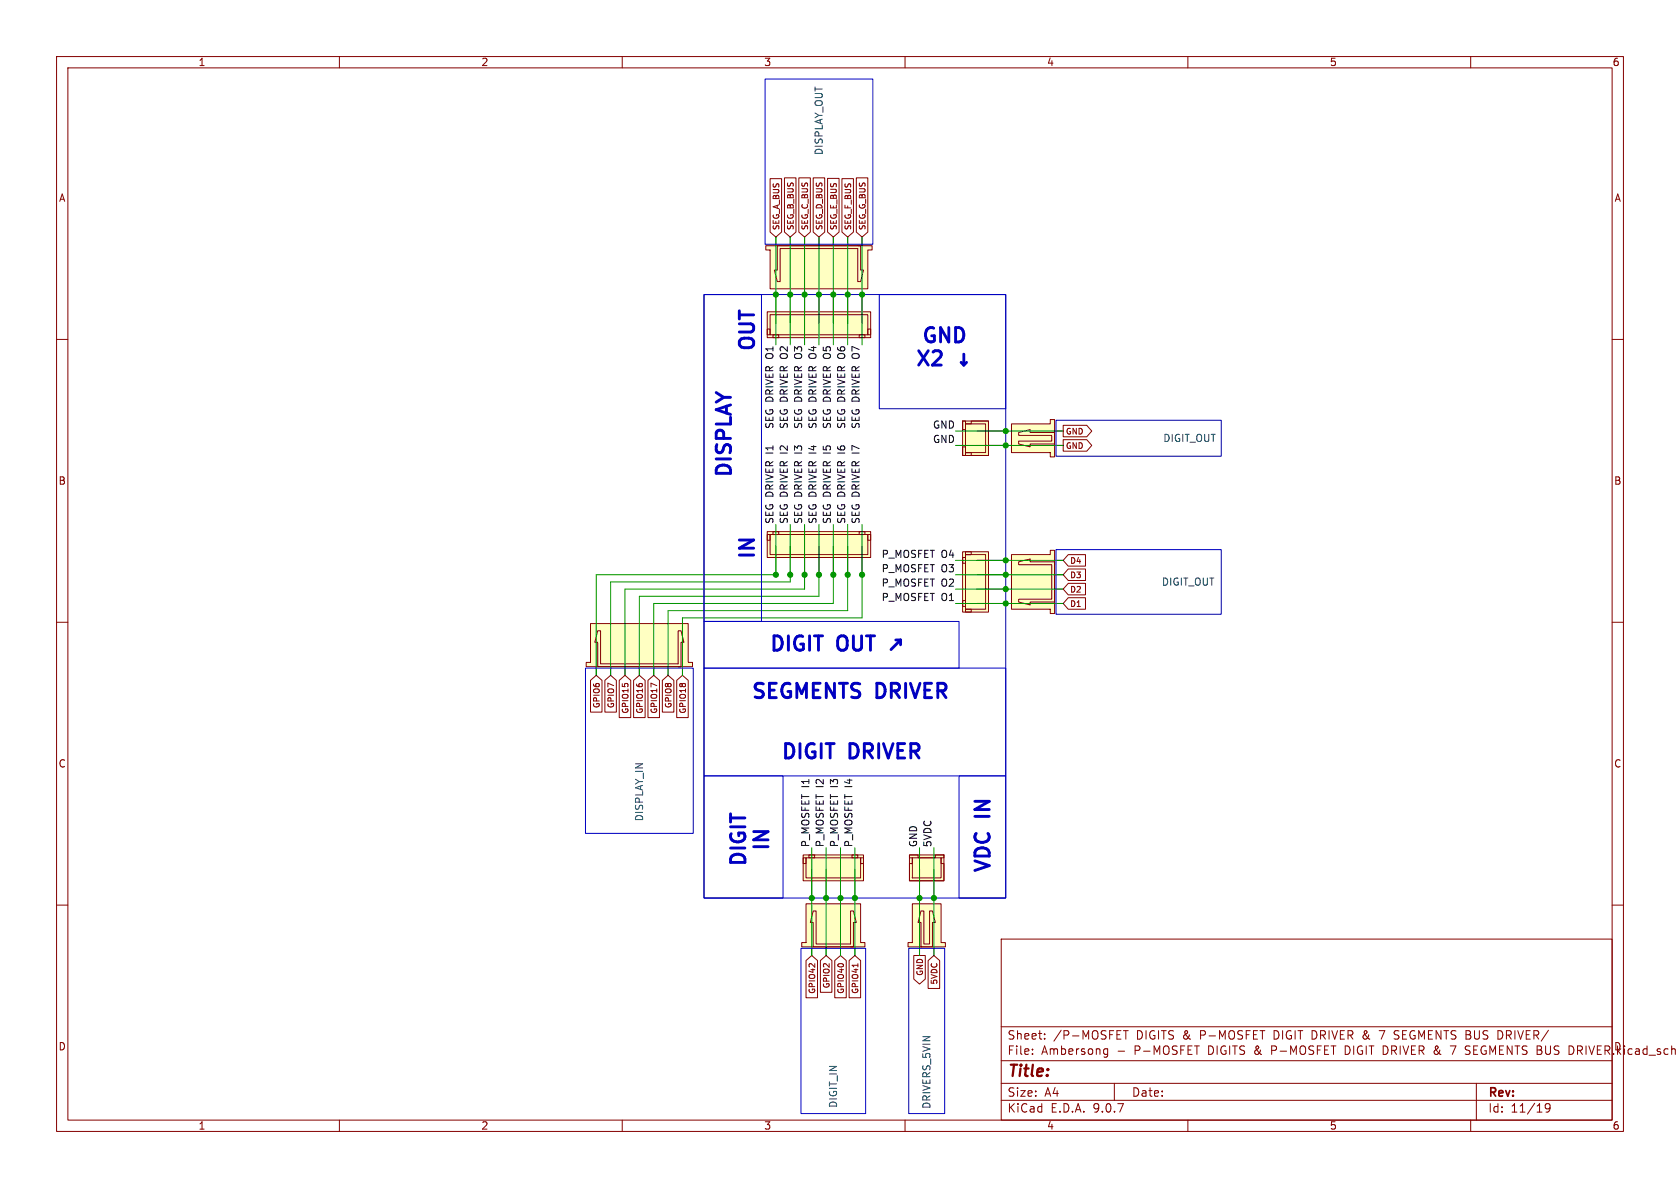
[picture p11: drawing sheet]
<svg xmlns="http://www.w3.org/2000/svg" width="297mm" height="210mm" viewBox="0 0 297 210" stroke-linecap="round" stroke-linejoin="round" font-family="sans-serif">
<g fill="none" stroke="#840000" stroke-width=".18">
<path d="M10 10h277v190h-277zM12 12h273v186h-273zM60 10v2M110 10v2M160 10v2M210 10v2M260 10v2M10 60h2M285 60h2M10 110h2M285 110h2M10 160h2"/>
<path d="M177 166h108v32h-108zM285 160h2M60 198v2M110 198v2M160 198v2M177 194.5h108M177 191.5h108M177 187.5h108M177 181.5h108M182.5 186.3v.1M182.5 185.5v.1M184.7 183.6v.1"/>
<path d="M184.7 182.8v.1M195.2 186.3h.6M195.2 185.5h.6M195.8 185.4v1.2l-.1 .2-.4 .1M197 191.5v3M198.6 182.2h.9M199 182.2v1.5M210 198v2M238.2 184.9h-.4v1.5h.4M243.8 182.2h1M246.5 183.6l.5 .1M246.5 182.8l.5 .2"/>
<path d="M247.1 182.2l-.6 .1M256.4 184.9h1l-.7 1.5M259.3 184.9l.6 .1M259.3 185.6l.5 .2M259.8 186.3l-.6 .1M260 198v2M261 191.5v6.5M265.2 182.2l.3 .2M265.5 183.5l-.3 .2M274 195.7l-.3 .3h-.2l-.3-.3 .1-.5 .4-.1 .3 .1a.99 .99 0 0 1-.4 1.4h-.3M278.1 185.1l.1 .4-.1 .7"/>
</g>
<path d="M178.8 74.9h6.9v-.7h.7v6.6h-.7v-.8h-6.9z" fill="#ffffc2"/>
<path d="M178.8 74.9h6.9v-.7h.7v6.6h-.7v-.8h-6.9zM180.1 76.5l2-.6v.6h4.3v2h-4.3v.5l-2-.5v-.5h5.8v-1h-5.8zM186.4 78.7h1.6M186.4 76.2h1.6" fill="none" stroke="#840000" stroke-width=".18"/>
<g fill="#ffffc2">
<path d="M170.2 74.4h4.6v6.1h-4.6z"/>
<path d="M170.2 74.4h.5v.5h1v-.5h3.1v6.1h-3.1v-.5h-1v.5h-.5v-1.5h.5v-3.1h-.5z"/>
</g>
<path d="M170.2 74.4h4.6v6.1h-4.6zM170.2 74.4h.5v.5h1v-.5h3.1v6.1h-3.1v-.5h-1v.5h-.5v-1.5h.5v-3.1h-.5zM170.7 74.9h3.5v5.1h-3.5zM172.7 78.7h5.1M172.7 76.2h5.1" fill="none" stroke="#840000" stroke-width=".18"/>
<path d="M142 151.1h10.7v4.6h-10.7z" fill="#ffffc2"/>
<path d="M142 151.6h.5v1.1h-.5zM142 151.1h10.7v4.6h-10.7zM142.5 151.6h9.6v3.6h-9.6zM143 151.1h1v.5h-1zM143.5 153.7v5.1M146 153.7v5.1M148.6 153.7v5.1M150.6 151.1h1v.5h-1zM151.1 153.7v5.1M152.1 151.6h.6v1.1h-.6z" fill="none" stroke="#840000" stroke-width=".18"/>
<path d="M135.6 55.1h18.3v4.6h-18.3z" fill="#ffffc2"/>
<g fill="none" stroke="#840000" stroke-width=".18">
<path d="M135.6 58.2h.5v1h-.5zM135.6 55.1h18.3v4.6h-18.3zM136.1 55.6h17.3v3.6h-17.3zM136.7 59.2h1v.5h-1zM137.2 52.1v5.1M139.7 52.1v5.1M142.2 52.1v5.1M144.8 52.1v5.1M147.3 52.1v5.1M149.9 52.1v5.1M151.9 59.2h1v.5h-1zM152.4 52.1v5.1"/>
<path d="M153.4 58.2h.5v1h-.5z"/>
</g>
<path d="M178.8 98h6.9v-.7h.7v11.2h-.7v-.8h-6.9z" fill="#ffffc2"/>
<path d="M178.8 98h6.9v-.7h.7v11.2h-.7v-.8h-6.9zM186.4 99.3v7.1h-4.3v.5l-2-.5v-.5h5.8v-6.1h-5.8v-.5l2-.5v.5h4.3v.5M186.4 99.1h1.6M186.4 106.7h1.6M186.4 104.1h1.6M186.4 101.6h1.6" fill="none" stroke="#840000" stroke-width=".18"/>
<path d="M161.3 159.8h5.1v6.8h.7v.8h-6.6v-.8h.8z" fill="#ffffc2"/>
<path d="M161.3 159.8h5.1v6.8h.7v.8h-6.6v-.8h.8zM162.6 167.4v1.5M162.8 161h.5v5.9h1v-5.9h.5l.6 2.1h-.6v4.3h-2v-4.3h-.5zM165.1 167.4v1.5" fill="none" stroke="#840000" stroke-width=".18"/>
<path d="M142.5 159.8h9.6v6.8h.8v.8h-11.2v-.8h.8z" fill="#ffffc2"/>
<path d="M142.5 159.8h9.6v6.8h.8v.8h-11.2v-.8h.8zM143.5 167.4v1.5M146 167.4v1.5M148.6 167.4v1.5M150.4 167.4h.5v-4.3h.5l-.5-2.1h-.5v5.9h-6.1v-5.9h-.5l-.5 2.1h.5v4.3h7.1M151.1 167.4v1.5" fill="none" stroke="#840000" stroke-width=".18"/>
<g fill="#ffffc2">
<path d="M160.8 151.1h6.1v4.6h-6.1z"/>
<path d="M160.8 151.1h1.5v.5h3.1v-.5h1.5v.5h-.5v1.1h.5v3h-6.1v-3h.5v-1.1h-.5z"/>
</g>
<path d="M160.8 151.1h6.1v4.6h-6.1zM160.8 151.1h1.5v.5h3.1v-.5h1.5v.5h-.5v1.1h.5v3h-6.1v-3h.5v-1.1h-.5zM161.3 151.6h5.1v3.6h-5.1zM162.6 153.7v5.1M165.1 153.7v5.1" fill="none" stroke="#840000" stroke-width=".18"/>
<path d="M170.2 97.5h4.6v10.7h-4.6z" fill="#ffffc2"/>
<path d="M170.2 98.6h.5v1h-.5zM170.2 97.5h4.6v10.7h-4.6zM170.7 97.5h1v.5h-1zM170.7 98h3.5v9.7h-3.5zM172.7 99.1h5.1M170.2 106.2h.5v1h-.5zM170.7 107.7h1v.5h-1zM172.7 101.6h5.1M172.7 104.1h5.1M172.7 106.7h5.1" fill="none" stroke="#840000" stroke-width=".18"/>
<path d="M135.4 43.4h18.8v.8h-.8v6.9h-17.3v-6.9h-.7z" fill="#ffffc2"/>
<path d="M135.4 43.4h18.8v.8h-.8v6.9h-17.3v-6.9h-.7zM137.2 41.9v1.5M139.7 41.9v1.5M142.2 41.9v1.5M144.8 41.9v1.5M147.3 41.9v1.5M149.9 41.9v1.5M151.6 43.4h.5v4.4h.6l-.6 2h-.5v-5.9h-13.7v5.9h-.5l-.5-2h.5v-4.4h14.7M152.4 41.9v1.5" fill="none" stroke="#840000" stroke-width=".18"/>
<path d="M104.4 110.2h17.3v6.9h.7v.8h-18.8v-.8h.8z" fill="#ffffc2"/>
<path d="M104.4 110.2h17.3v6.9h.7v.8h-18.8v-.8h.8zM105.4 117.9v1.5M107.9 117.9v1.5M110.5 117.9v1.5M113 117.9v1.5M115.6 117.9v1.5M118.1 117.9v1.5M119.9 117.9h.5v-4.4h.5l-.5-2h-.5v5.8h-13.7v-5.8h-.5l-.5 2h.5v4.4h14.7M120.6 117.9v1.5" fill="none" stroke="#840000" stroke-width=".18"/>
<path d="M135.6 94h18.3v4.6h-18.3z" fill="#ffffc2"/>
<g fill="none" stroke="#840000" stroke-width=".18">
<path d="M136.1 31.6h2.1v9.4l-1 .9-1.1-.9zM138.7 31.4h2v9.6l-1 .9-1-.9zM141.2 31.4h2.1v9.6l-1.1 .9-1-.9zM143.8 31.4h2v9.6l-1 .9-1-.9zM146.3 31.5h2v9.5l-1 .9-1-.9zM148.8 31.6h2.1v9.4l-1 .9-1.1-.9zM151.4 31.4h2v9.6l-1 .9-1-.9zM188 77.7h4.1l.9 1-.9 1.1h-4.1zM188 75.2h4.1l.9 1-.9 1h-4.1zM135.6 94.5h.5v1h-.5zM135.6 94h18.3v4.6h-18.3zM136.1 94.5h17.3v3.5h-17.3z"/>
<path d="M136.7 94h1v.5h-1zM137.2 96.5v5.1M139.7 96.5v5.1M142.2 96.5v5.1M144.8 96.5v5.1M147.3 96.5v5.1M149.9 96.5v5.1M151.9 94h1v.5h-1zM152.4 96.5v5.1M153.4 94.5h.5v1h-.5zM188.8 98h3.1v2.1h-3.1l-.8-1zM188.8 103.1h3.1v2.1h-3.1l-.8-1.1z"/>
<path d="M188.8 105.7h3.1v2h-3.1l-.8-1zM188.8 100.6h3.1v2h-3.1l-.8-1zM104.4 120.3l1-.9 1 .9v5.6h-2zM106.9 120.3l1-.9 1.1 .9v5.6h-2.1zM109.5 120.3l1-.9 1 .9v6.6h-2zM112 120.3l1-.9 1 .9v6.6h-2zM114.6 120.3l1-.9 1 .9v6.6h-2zM117.1 120.3l1-.9 1 .9v5.6h-2zM119.6 120.3l1-.9 1.1 .9v6.6h-2.1zM142.5 169.8l1-.9 1 .9v6.6h-2zM145 169.8l1-.9 1.1 .9v5.6h-2.1zM147.6 169.8l1-.9 1 .9v6.6h-2z"/>
<path d="M150.1 169.8l1-.9 1 .9v6.6h-2zM151.7 170.3v.6M161.5 168.9h2.1v4.2l-1 .9-1.1-.9zM164.1 169.8l1-.9 1 .9v4.9h-2z"/>
</g>
<g fill="none" stroke="#009600" stroke-width=".18">
<path d="M137.2 41.9v19.1M139.7 41.9v19.1M142.2 41.9v19.1M144.8 41.9v19.1M147.3 41.9v19.1M149.9 41.9v19.1M152.4 41.9v19.1M168.9 78.7h19.1M168.9 76.2h19.1M137.2 92.7v8.9h-31.8v17.8M139.7 92.7v10.2h-31.8v16.5M142.2 92.7v11.4h-31.7v15.3"/>
<path d="M144.8 92.7v12.7h-31.8v14M147.3 92.7v14h-31.7v12.7M149.9 92.7v15.3h-31.8v11.4M152.4 92.7v16.5h-31.8v10.2M168.9 99.1h19.1M168.9 106.7h19.1M168.9 101.6h19.1M168.9 104.1h19.1M143.5 149.9v19M146 149.9v19M148.6 149.9v19M151.1 149.9v19"/>
<path d="M162.6 149.9v19M165.1 149.9v19"/>
</g>
<path d="M130.7 54.9v1.5M130.7 57.2h2.1l.4 .5-.1 .7-.3 .3h-2.1M130.7 55.7h2.5M131.1 59.9a1.97 1.97 0 0 1 2 .2 .84 .84 0 0 1 .1 .9 .84 .84 0 0 1-.8 .5h-.9a.85 .85 0 0 1-.8-.6 .85 .85 0 0 1 .4-1z" fill="none" stroke="#0000c2" stroke-width=".51"/>
<g fill="none" stroke="#0000c2" stroke-width=".18">
<path d="M135.3 14h19v29.2h-19zM124.5 52.1h10.1v57.8h-10.1zM124.5 52.1h53.3v106.7h-53.3zM155.4 52.1h22.4v20.2h-22.4zM186.7 74.3h29.2v6.3h-29.2zM186.7 97.2h29.2v11.4h-29.2zM103.5 118.1h19.1v29.2h-19.1zM124.5 118.1h53.3v19.1h-53.3zM124.5 109.9h45v8.2h-45zM124.5 137.2h13.9v21.6h-13.9zM169.5 137.2h8.3v21.6h-8.3zM141.6 167.6h11.4v29.3h-11.4z"/>
<path d="M160.7 167.6h6.3v29.3h-6.3z"/>
</g>
<g fill="#009600" stroke="#009600" stroke-width=".18">
<circle cx="146" cy="158.8" r=".46"/>
<circle cx="151.1" cy="158.8" r=".46"/>
<circle cx="162.6" cy="158.8" r=".46"/>
<circle cx="165.1" cy="158.8" r=".46"/>
<circle cx="148.6" cy="158.8" r=".46"/>
<circle cx="143.5" cy="158.8" r=".46"/>
<circle cx="139.7" cy="52.1" r=".46"/>
<circle cx="137.2" cy="52.1" r=".46"/>
<circle cx="142.2" cy="52.1" r=".46"/>
<circle cx="147.3" cy="52.1" r=".46"/>
<circle cx="152.4" cy="52.1" r=".46"/>
<circle cx="149.9" cy="52.1" r=".46"/>
<circle cx="144.8" cy="52.1" r=".46"/>
<circle cx="177.8" cy="76.2" r=".46"/>
<circle cx="177.8" cy="78.7" r=".46"/>
<circle cx="177.8" cy="104.1" r=".46"/>
<circle cx="177.8" cy="101.6" r=".46"/>
<circle cx="177.8" cy="106.7" r=".46"/>
<circle cx="177.8" cy="99.1" r=".46"/>
<circle cx="137.2" cy="101.6" r=".46"/>
<circle cx="139.7" cy="101.6" r=".46"/>
<circle cx="142.2" cy="101.6" r=".46"/>
<circle cx="152.4" cy="101.6" r=".46"/>
<circle cx="149.9" cy="101.6" r=".46"/>
<circle cx="147.3" cy="101.6" r=".46"/>
<circle cx="144.8" cy="101.6" r=".46"/>
</g>
<g font-size="3.5" fill="#0000c2">
<text x="161.5" y="65.4">X2</text>
<text x="162.6" y="61.3">GND</text>
<text x="169.3" y="65.4">þÿ!“</text>
<text x="130" y="84.8" transform="rotate(-90 130 84.8)">DISPLAY</text>
<text x="134.1" y="99.2" transform="rotate(-90 134.1 99.2)">IN</text>
<text x="135.7" y="115.8">DIGIT</text>
<text x="148.1" y="115.8">OUT</text>
<text x="158.3" y="115.8">þÿ!—</text>
<text x="132.5" y="124.2">SEGMENTS</text>
<text x="154.9" y="124.2">DRIVER</text>
<text x="137.8" y="134.9">DIGIT</text>
<text x="150.2" y="134.9">DRIVER</text>
<text x="175.8" y="144.4" transform="rotate(-90 175.8 144.4)">IN</text>
<text x="132.6" y="153.6" transform="rotate(-90 132.6 153.6)">DIGIT</text>
<text x="136.7" y="150.8" transform="rotate(-90 136.7 150.8)">IN</text>
<text x="175.8" y="154.6" transform="rotate(-90 175.8 154.6)">VDC</text>
</g>
<text font-size="2.8" fill="#840000" x="178" y="190.9">Title:</text>
<g font-size="2.1" fill="#840000">
<text x="178" y="184">Sheet:</text>
<text x="186.2" y="184">/P-MOSFET</text>
<text x="201" y="184">DIGITS &amp;</text>
<text x="212.4" y="184">P-MOSFET</text>
<text x="225.6" y="184">DIGIT DRIVER &amp;</text>
<text x="244.8" y="184">7</text>
<text x="247.5" y="184">SEGMENTS BUS</text>
<text x="266.1" y="184">DRIVER/</text>
<text x="178" y="186.7">File:</text>
<text x="184.1" y="186.7">Ambersong</text>
<text x="197.5" y="186.7">-</text>
<text x="200.7" y="186.7">P-MOSFET</text>
<text x="213.8" y="186.7">DIGITS &amp;</text>
<text x="225.3" y="186.7">P-MOSFET</text>
<text x="238.5" y="186.7">DIGIT DRIVER &amp;</text>
<text x="257.6" y="186.7">7</text>
<text x="260.4" y="186.7">SEGMENTS BUS</text>
<text x="279" y="186.7">DRIVER.kicad_sch</text>
<text x="178" y="196.9">KiCad</text>
<text x="178" y="194.1">Size:</text>
<text x="184.7" y="194.1">A4</text>
<text x="185.7" y="196.9">E.D.A.</text>
<text x="193.3" y="196.9">9.0.7</text>
<text x="200" y="194.1">Date:</text>
<text x="263" y="194.3">Rev:</text>
<text x="263" y="196.9">Id:</text>
<text x="267.1" y="196.9">11/19</text>
</g>
<g font-size="1.8" fill="#840000">
<text x="35" y="11.9">1</text>
<text x="85" y="11.9">2</text>
<text x="135" y="11.9">3</text>
<text x="185" y="11.9">4</text>
<text x="235" y="11.9">5</text>
<text x="285" y="11.9">6</text>
<text x="10.3" y="35.9">A</text>
<text x="285.3" y="35.9">A</text>
<text x="10.3" y="85.9">B</text>
<text x="285.3" y="85.9">B</text>
<text x="10.3" y="135.9">C</text>
<text x="285.3" y="135.9">C</text>
<text x="10.3" y="185.9">D</text>
<text x="285.3" y="185.9">D</text>
<text x="35" y="199.9">1</text>
<text x="85" y="199.9">2</text>
<text x="135" y="199.9">3</text>
<text x="185" y="199.9">4</text>
<text x="235" y="199.9">5</text>
<text x="285" y="199.9">6</text>
</g>
<g font-size="1.8" fill="#006464">
<text x="145.6" y="27.5" transform="rotate(-90 145.6 27.5)">DISPLAY_OUT</text>
<text x="205.6" y="78.3">DIGIT_OUT</text>
<text x="205.3" y="103.7">DIGIT_OUT</text>
<text x="113.9" y="145.3" transform="rotate(-90 113.9 145.3)">DISPLAY_IN</text>
<text x="148.2" y="195.9" transform="rotate(-90 148.2 195.9)">DIGIT_IN</text>
<text x="164.7" y="196.1" transform="rotate(-90 164.7 196.1)">DRIVERS_5VIN</text>
</g>
<g font-size="1.8" fill="#0f0f0f">
<text x="136.8" y="75.9" transform="rotate(-90 136.8 75.9)">SEG DRIVER O1</text>
<text x="139.4" y="75.9" transform="rotate(-90 139.4 75.9)">SEG DRIVER O2</text>
<text x="141.9" y="75.9" transform="rotate(-90 141.9 75.9)">SEG DRIVER O3</text>
<text x="144.4" y="75.9" transform="rotate(-90 144.4 75.9)">SEG DRIVER O4</text>
<text x="147" y="75.9" transform="rotate(-90 147 75.9)">SEG DRIVER O5</text>
<text x="149.5" y="75.9" transform="rotate(-90 149.5 75.9)">SEG DRIVER O6</text>
<text x="152.1" y="75.9" transform="rotate(-90 152.1 75.9)">SEG DRIVER O7</text>
<text x="164.8" y="75.9">GND</text>
<text x="164.8" y="78.4">GND</text>
<text x="136.8" y="92.7" transform="rotate(-90 136.8 92.7)">SEG DRIVER I1</text>
<text x="139.4" y="92.7" transform="rotate(-90 139.4 92.7)">SEG DRIVER I2</text>
<text x="141.9" y="92.7" transform="rotate(-90 141.9 92.7)">SEG DRIVER I3</text>
<text x="144.4" y="92.7" transform="rotate(-90 144.4 92.7)">SEG DRIVER I4</text>
<text x="147" y="92.7" transform="rotate(-90 147 92.7)">SEG DRIVER I5</text>
<text x="149.5" y="92.7" transform="rotate(-90 149.5 92.7)">SEG DRIVER I6</text>
<text x="152.1" y="92.7" transform="rotate(-90 152.1 92.7)">SEG DRIVER I7</text>
<text x="155.8" y="98.7">P_MOSFET O4</text>
<text x="155.8" y="101.3">P_MOSFET O3</text>
<text x="155.8" y="103.8">P_MOSFET O2</text>
<text x="155.8" y="106.3">P_MOSFET O1</text>
<text x="143.2" y="149.9" transform="rotate(-90 143.2 149.9)">P_MOSFET I1</text>
<text x="145.7" y="149.9" transform="rotate(-90 145.7 149.9)">P_MOSFET I2</text>
<text x="148.2" y="149.9" transform="rotate(-90 148.2 149.9)">P_MOSFET I3</text>
<text x="150.8" y="149.9" transform="rotate(-90 150.8 149.9)">P_MOSFET I4</text>
<text x="162.2" y="149.9" transform="rotate(-90 162.2 149.9)">GND</text>
<text x="164.8" y="149.9" transform="rotate(-90 164.8 149.9)">5VDC</text>
</g>
<g font-size="1.4" fill="#840000">
<text x="138" y="40.8" transform="rotate(-90 138 40.8)">SEG_A_BUS</text>
<text x="140.5" y="40.8" transform="rotate(-90 140.5 40.8)">SEG_B_BUS</text>
<text x="143" y="40.8" transform="rotate(-90 143 40.8)">SEG_C_BUS</text>
<text x="145.6" y="40.8" transform="rotate(-90 145.6 40.8)">SEG_D_BUS</text>
<text x="148.1" y="40.8" transform="rotate(-90 148.1 40.8)">SEG_E_BUS</text>
<text x="150.7" y="40.8" transform="rotate(-90 150.7 40.8)">SEG_F_BUS</text>
<text x="153.2" y="40.8" transform="rotate(-90 153.2 40.8)">SEG_G_BUS</text>
<text x="188.3" y="77">GND</text>
<text x="188.3" y="79.5">GND</text>
<text x="189.1" y="99.9">D4</text>
<text x="189.1" y="104.9">D2</text>
<text x="189.1" y="107.5">D1</text>
<text x="189.1" y="102.4">D3</text>
<text x="106.2" y="125.3" transform="rotate(-90 106.2 125.3)">GPIO6</text>
<text x="108.8" y="125.3" transform="rotate(-90 108.8 125.3)">GPIO7</text>
<text x="118.9" y="125.3" transform="rotate(-90 118.9 125.3)">GPIO8</text>
<text x="111.3" y="126.3" transform="rotate(-90 111.3 126.3)">GPIO15</text>
<text x="113.8" y="126.3" transform="rotate(-90 113.8 126.3)">GPIO16</text>
<text x="116.4" y="126.3" transform="rotate(-90 116.4 126.3)">GPIO17</text>
<text x="121.5" y="126.3" transform="rotate(-90 121.5 126.3)">GPIO18</text>
<text x="163.4" y="172.6" transform="rotate(-90 163.4 172.6)">GND</text>
<text x="144.3" y="175.8" transform="rotate(-90 144.3 175.8)">GPIO42</text>
<text x="146.9" y="174.9" transform="rotate(-90 146.9 174.9)">GPIO2</text>
<text x="149.4" y="175.8" transform="rotate(-90 149.4 175.8)">GPIO40</text>
<text x="151.9" y="175.8" transform="rotate(-90 151.9 175.8)">GPIO41</text>
<text x="165.9" y="174.2" transform="rotate(-90 165.9 174.2)">5VDC</text>
</g>
</svg>
